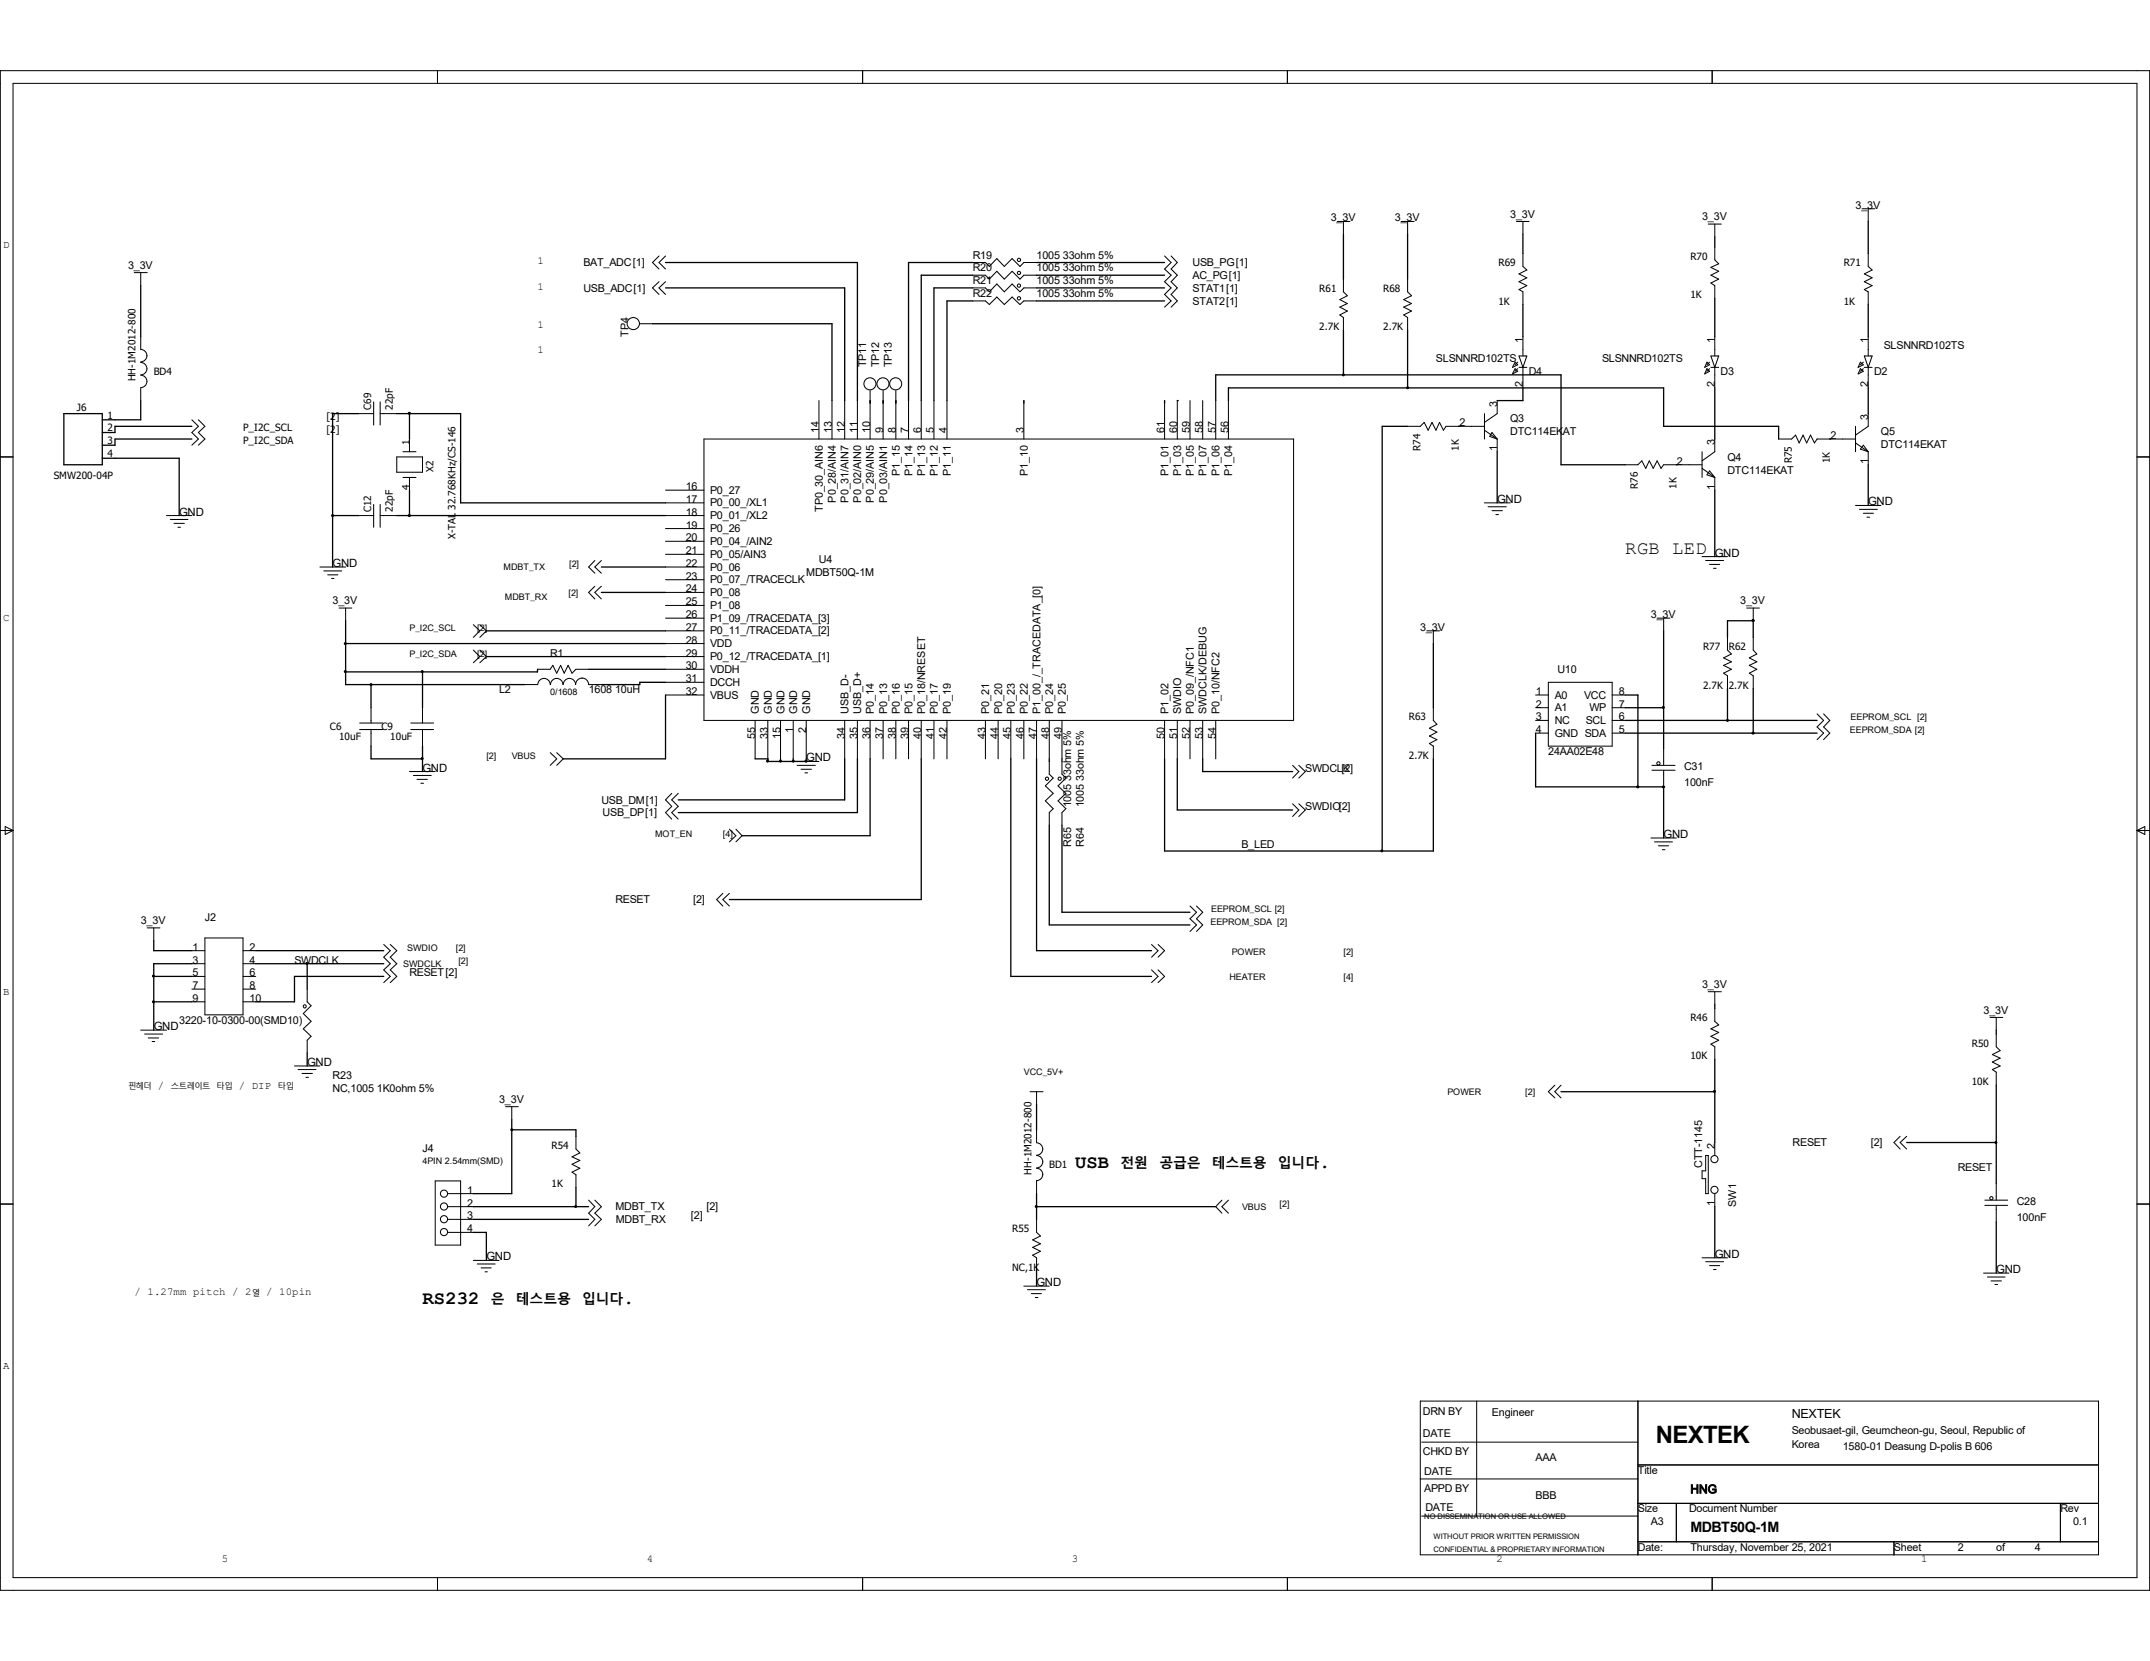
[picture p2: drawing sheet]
<svg xmlns="http://www.w3.org/2000/svg" width="279mm" height="216mm" viewBox="0 0 279 216" stroke-linecap="round" stroke-linejoin="round" font-family="sans-serif">
<g fill="none" stroke="#000" stroke-width=".13">
<path d="M0 9.2h279.4v197.5h-279.4zM1.7 10.8h276v194.3h-276zM56.9 9.2v1.6M112.1 9.2v1.6M167.3 9.2v1.6M222.5 9.2v1.6M17.4 35.4h1.7M18.3 35.4v1.7M85.6 33.3l-.8 .8 .8 .9M85.6 36.6l-.8 .8 .8 .9M86.5 33.3l-.9 .8 .9 .9M86.5 36.6l-.9 .8 .9 .9"/>
<path d="M126.4 35.8h1.7l.5 .5 .9-1 1 1 1-1 1 1 .6-.5h1.6M126.4 39.1h1.7l.5 .5 .9-1 1 1 1-1 1 1 .6-.5h1.6M126.4 34.1h1.7l.5 .5 .9-1 1 1 1-1 1 1 .6-.5h1.6M126.4 37.4h1.7l.5 .5 .9-1 1 1 1-1 1 1 .6-.5h1.6M151.3 33.3l.9 .8-.9 .9 .9 .8-.9 .8 .9 .8-.9 .9 .9 .8-.9 .8M152.2 33.3l.8 .8-.8 .9 .8 .8-.8 .8 .8 .8-.8 .9 .8 .8-.8 .8M173.8 28.8h1.6M174.6 36.3v1.6l.5 .5-1 .5 1 .6-1 .4 1 .5-1 .5 .5 .4v1.6M174.6 28.8v1.6M182.1 28.8h1.7M182.9 36.3v1.6l.5 .5-1 .5 1 .6-1 .4 1 .5-1 .5 .5 .4v1.6M182.9 28.8v1.6"/>
<path d="M197.1 28.8h1.6M197.9 32.9v1.7l.5 .5-1 .5 1 .5-1 .5 1 .5-1 .5 .5 .3v1.7M197.9 28.8v1.6M222 29.1h1.7M222.8 29.1v1.7M222.8 32.1v1.7l.6 .5-1.1 .5 1.1 .5-1.1 .5 1.1 .5-1.1 .5 .5 .3v1.7M242 27.1h1.6M242.8 27.1v1.7M242.8 32.9v1.7l.5 .5-1 .5 1 .5-1 .5 1 .5-1 .5 .5 .3v1.7M0 59.4h1.7M18.3 43.8v1.6a.81 .81 0 0 1 .8 .9M18.3 50.4v1.7"/>
<path d="M18.3 48.8a.8 .8 0 0 1 .8 .8 .8 .8 0 0 1-.8 .8M18.3 47.1a.8 .8 0 0 1 .8 .8 .8 .8 0 0 1-.8 .8M19.1 46.2a.88 .88 0 0 1-.8 .9M24.9 54.6l.9 .8-.9 .8 .9 .9-.9 .8M25.8 54.6l.8 .8-.8 .8 .8 .9-.8 .8M46.6 53.8h2M48.6 52.2v3M49.4 53.8h2.2M49.4 52.2v3M51.6 59.4h3.3v2h-3.3zM52.4 58.7h1.7M53.2 57.1v1.6"/>
<path d="M83.1 42.1h1.7M91.5 57.1h76.6v36.5h-76.6zM106.4 52.1v5M108.1 52.1v5M109.8 52.1v5M111.4 52.1v5M113.1 50.8v6.3M114.8 50.8v6.3M116.4 50.8v6.3M118.1 52.1v5M119.7 52.1v5M121.4 52.1v5"/>
<path d="M123.1 52.1v5M133.1 52.1v5M151.3 52.1v5M153 52.1v5M154.6 52.1v5M156.3 52.1v5M158 52.1v5M159.6 52.1v5M182.9 55.4h1.7l.5-.5 .5 1 .5-1 .5 1 .5-1 .5 1 .3-.5h5M192.9 55.9l1.7 1.2M192.9 53.8v3.3M193.9 56.2l.7 .9-1-.4z"/>
<path d="M194.6 52.1v1.7l-1.7 1.1M194.6 57.1v1.6M196.9 47.1l.3 .3-.6 .4zM196.9 47.9l.3 .4-.6 .3zM197.2 47.9l-.3 .4M197.2 47.1l-.3 .3M197.4 46.3h1l-.5 1.5zM197.4 47.8h1M197.9 43.8v2.5M197.9 47.8v2.6M221.2 58.7v3.4M221.8 47.1l.4 .3-.7 .4z"/>
<path d="M221.8 47.9l.4 .4-.7 .3zM222.2 47.9l-.4 .4M222.2 47.1l-.4 .3M222.3 46.3h1.1l-.6 1.5zM222.3 47.8h1.1M222.8 57.1v1.6l-1.6 1.2M222.8 43.8v2.5M222.8 47.8v2.6M231.1 57.1h1.7l.5-.5 .5 1 .5-1 .5 1 .5-1 .5 1 .3-.5h5M241.1 57.6l1.7 1.1M241.1 55.4v3.3M241.8 47.1l.3 .3-.6 .4z"/>
<path d="M241.8 47.9l.3 .4-.6 .3zM242.1 57.9l.7 .8-1-.3zM242.1 47.9l-.3 .4M242.1 47.1l-.3 .3M242.3 46.3h1l-.5 1.5zM242.3 47.8h1M242.8 53.8v1.6l-1.7 1.2M242.8 43.8v2.5M242.8 47.8v2.6M242.8 58.7v1.7M277.7 59.4h1.7M21.6 67h3.3"/>
<path d="M22.1 67.5h2.3M22.6 68h1.4M23.1 68.5h.4M41.6 73.7h3.3M42.1 74.2h2.3M42.6 74.7h1.3M43.1 75.2h.3M44.1 79h1.6M44.9 79v1.7M46.6 67h2M48.6 65.6v2.9M49.4 67h2.2"/>
<path d="M49.4 65.6v2.9M52.4 62.1h1.7M53.2 62.1v1.6M77.3 76.2l-.8 .8 .8 .9M77.3 72.9l-.8 .8 .8 .8M78.1 76.2l-.8 .8 .8 .9M78.1 72.9l-.8 .8 .8 .8M86.5 63.7h5M86.5 65.4h5M86.5 67h5M86.5 68.7h5M86.5 70.4h5"/>
<path d="M86.5 72.1h5M86.5 73.7h5M86.5 75.4h5M86.5 77h5M86.5 78.7h5M192.9 65.4h3.4M193.4 65.9h2.3M193.9 66.4h1.3M194.4 66.9h.3M211.2 60.4h1.7l.5-.5 .5 1 .4-1 .5 1 .5-1 .6 1 .3-.5h5M221.2 60.9l1.6 1.2M221.2 72.3h3.3"/>
<path d="M221.7 72.9h2.3M222.2 61.2l.6 .9-1-.4zM222.2 73.4h1.3M222.7 73.9h.3M222.8 62.1v1.6M227 79h1.6M227.8 79v1.7M241.1 65.7h3.3M241.6 66.2h2.4M242.1 66.7h1.4M242.6 67.2h.4M46.7 94.8h3"/>
<path d="M46.7 94h3M48.2 92v2M48.2 94.8v2.2M53.4 94.8h2.9M53.4 94h2.9M54.9 92v2M54.9 94.8v2.2M61.5 81.2l.9 .8-.9 .8M61.5 84.5l.9 .8-.9 .8M62.4 81.2l.8 .8-.8 .8M62.4 84.5l.8 .8-.8 .8M68.2 89h1.6"/>
<path d="M69.8 87h1.7l.3-.5 .5 1 .6-1 .4 1 .5-1 .5 1 .5-.5h1.7M71.5 97.8l.8 .8-.8 .9M71.5 89a.8 .8 0 0 0-.8-.8 .8 .8 0 0 0-.8 .8M72.3 97.8l.9 .8-.9 .9M73.2 89a.8 .8 0 0 0-.9-.8 .8 .8 0 0 0-.8 .8M75.6 88.1a.85 .85 0 0 1 .9 .9h1.6M75.6 88.2a.74 .74 0 0 0-.8 .8 .8 .8 0 0 0-.8-.8 .8 .8 0 0 0-.8 .8M86.5 88.7h5M86.5 90.3h5M86.5 80.3h5M86.5 82h5M86.5 83.7h5"/>
<path d="M86.5 85.3h5M86.5 87h5M98.1 93.6v5M99.8 93.6v5M101.4 93.6v5M103.1 93.6v5M103.1 99h3.3M103.6 99.5h2.4M104.1 100h1.4M104.8 93.6v5M109.8 93.6v5M111.4 93.6v5"/>
<path d="M113.1 93.6v5M114.8 93.6v5M116.4 93.6v5M118.1 93.6v5M119.7 93.6v5M121.4 93.6v5M123.1 93.6v5M128.1 93.6v5M129.7 93.6v5M131.4 93.6v5M133.1 93.6v5M134.7 93.6v5"/>
<path d="M136.4 99v1.6l.5 .5-1.1 1.1 1.1 .9-1.1 1 1.1 1-.5 .5v1.7M136.4 93.6v5M138 99v1.6l.5 .5-1 1.1 1 .9-1 1 1 1-.5 .5v1.7M138 93.6v5M151.3 93.6v5M153 93.6v5M154.6 93.6v5M156.3 93.6v5M158 93.6v5M168 99.5l.8 .8-.8 .8M168.8 99.5l.8 .8-.8 .8M185.4 82h1.7"/>
<path d="M186.3 92v1.6l.4 .5-.9 .6 .9 .5-.9 .5 .9 .4-.9 .5 .5 .4v1.6M186.3 82v1.7M199.6 90.3h1.6M199.6 92h1.6M199.6 93.6h1.6M199.6 95.3h1.6M201.2 88.7h8.3v8.3h-8.3zM209.5 90.3h1.7M209.5 92h1.7M209.5 93.6h1.7M209.5 95.3h1.7M214.7 99.5h3"/>
<path d="M215.3 80.3h1.7M216.2 80.3v1.7M216.2 97.3v2.2M224.5 82.8v1.7l.5 .5-1 .5 1 .5-1 .5 1 .5-1 .5 .5 .3v1.7M227.8 82.8v1.7l.5 .5-1 .5 1 .5-1 .5 1 .5-1 .5 .5 .3v1.7M236.1 92.8l.9 .8-.9 .9 .9 .8-.9 .8M237 92.8l.8 .8-.8 .9 .8 .8-.8 .8M0 107.9h1.7M.7 107.4l1 .5-1 .6zM53.2 100.3h3.4M53.7 100.8h2.3M54.2 101.3h1.3"/>
<path d="M54.7 101.8h.3M87.3 103.1l-.8 .9 .8 .8-.8 .8 .8 .9M88.1 103.1l-.8 .9 .8 .8-.8 .8 .8 .9M93.9 116.1l-.8 .8 .8 .9M94.8 107.8l.8 .8-.8 .8M94.8 116.1l-.9 .8 .9 .9M95.6 107.8l.8 .8-.8 .8M104.6 100.5h.3M154.6 117.8l.9 .8-.9 .8 .9 .8-.9 .9M155.5 117.8l.8 .8-.8 .8 .8 .8-.8 .9M168 104.5l.8 .8-.8 .8M168.8 104.5l.8 .8-.8 .8"/>
<path d="M214.5 108.9h3.3M214.7 100.1h3M215 109.4h2.3M215.5 109.9h1.3M216 110.4h.4M216.2 100.1v2.2M277.7 107.9h1.7M277.7 107.9l1-.5v1.1zM18.3 133.9h3.3M18.8 134.4h2.3M19.1 120.6h1.7M19.3 134.9h1.3"/>
<path d="M19.8 135.4h.3M20 120.6v1.7M24.9 123.6h1.7M24.9 125.3h1.7M24.9 126.9h1.7M24.9 128.6h1.7M24.9 130.2h1.7M26.6 121.9h5v10h-5zM31.6 123.6h1.6M31.6 125.3h1.6M31.6 126.9h1.6M31.6 128.6h1.6"/>
<path d="M31.6 130.2h1.6M38.3 138.6h3.3M38.7 139h2.4M39.2 139.5h1.4M39.9 128.6v1.6l.5 .5-1 1 1 1.1-1 .9 1 1-.5 .5v1.7M49.9 122.8l.8 .8-.8 .8 .8 .9-.8 .8 .8 .8-.8 .8M50.7 122.8l.9 .8-.9 .8 .9 .9-.9 .8 .9 .8-.9 .8M149.6 122.8l.9 .8-.9 .8M149.6 126.1l.9 .8-.9 .8M150.5 122.8l.8 .8-.8 .8M150.5 126.1l.8 .8-.8 .8M222 128.9h1.7"/>
<path d="M222.8 128.9v1.7M222.8 131.1v1.7l.6 .4-1.1 .5 1.1 .5-1.1 .5 1.1 .5-1.1 .5 .5 .4v1.6M258.6 132.2h1.7M259.4 132.2v1.7M259.4 134.4v1.7l.5 .5-1 .5 1 .4-1 .5 1 .6-1 .4 .5 .4v1.7M0 156.5h1.7M39.8 140h.3M56.6 153.5h3.3v8.3h-3.3zM58.2 155.2h3.3M58.2 156.8h3.3M58.2 158.5h3.3M65.7 143.8h1.7"/>
<path d="M66.5 143.8v1.7M74.8 147.7v1.7l.6 .5-1.1 .5 1.1 .4-1.1 .5 1.1 .5-1.1 .6 .5 .3v1.6M76.5 156l.8 .8-.8 .9 .8 .8-.8 .8M77.3 156l.8 .8-.8 .9 .8 .8-.8 .8M133.9 141.9h1.7M134.7 150.2a.81 .81 0 0 1 .8 .8M134.7 148.5a.8 .8 0 0 1 .8 .9 .8 .8 0 0 1-.8 .8M134.7 141.9v1.7M134.7 146.9v1.6M134.7 158.5v1.7l.5 .5-1 .5 1 .5-1 .4 1 .5-1 .6 .5 .3v1.6M135.5 152.7a.88 .88 0 0 1-.8 .8v1.7M135.5 151a.88 .88 0 0 1-.8 .8 .81 .81 0 0 1 .8 .9"/>
<path d="M158.8 156l-.8 .8 .8 .9M159.6 156l-.8 .8 .8 .9M202.1 141.1l-.9 .8 .9 .8M202.9 141.1l-.8 .8 .8 .8M221.7 150.2h.3v5h-.3v-2h-.5v-1h.5zM222.8 148.5v1.7M222.8 155.2v1.6M246.9 147.7l-.8 .8 .8 .9M247.8 147.7l-.9 .8 .9 .9M257.9 156.7h3M257.9 156h3M259.4 153.8v2.2"/>
<path d="M259.4 156.7v2.1M277.7 156.5h1.7M58.2 160.2h3.3M61.5 163.8h3.4M62 164.3h2.3M62.5 164.8h1.3M63 165.3h.3M133.1 167.2h3.3M133.5 167.6h2.3M134 168.1h1.3M134.5 168.7h.4M221.2 163.5h3.3"/>
<path d="M221.7 164h2.3M222.2 164.5h1.3M222.7 165h.3M257.8 165.5h3.3M258.3 166h2.3M258.7 166.5h1.4M259.2 167h.4M184.6 182.1h88.1v20h-88.1zM184.6 192.2h28.3M184.7 187.5h28.2M184.7 197.1h28.2M191.9 182.1v15"/>
<path d="M212.9 182.1v20M212.9 190.4h59.8M212.9 195.4h59.8M217.8 195.4v5M267.8 195.4v5M56.9 205.1v1.6M112.1 205.1v1.6M167.3 205.1v1.6M212.9 200.4h59.8M222.5 205.1v1.6M246.1 200.4v1.7"/>
<circle cx="132.4" cy="38.8" r=".21"/>
<circle cx="132.4" cy="37.1" r=".21"/>
<circle cx="132.4" cy="35.5" r=".21"/>
<circle cx="132.4" cy="33.8" r=".21"/>
<circle cx="82.3" cy="42.1" r=".8"/>
<circle cx="113.1" cy="49.9" r=".78"/>
<circle cx="114.7" cy="49.9" r=".78"/>
<circle cx="116.4" cy="49.9" r=".78"/>
<circle cx="215.5" cy="99.2" r=".21"/>
<circle cx="136.1" cy="101.2" r=".21"/>
<circle cx="137.7" cy="101.2" r=".21"/>
<circle cx="39.6" cy="130.8" r=".2"/>
<circle cx="57.7" cy="155.2" r=".47"/>
<circle cx="57.7" cy="156.8" r=".47"/>
<circle cx="57.7" cy="158.5" r=".47"/>
<circle cx="222.8" cy="154.7" r=".47"/>
<circle cx="222.8" cy="150.7" r=".47"/>
<circle cx="258.8" cy="155.7" r=".21"/>
<circle cx="57.7" cy="160.1" r=".47"/>
</g>
<g fill="none" stroke="#000" stroke-width=".17">
<path d="M18.3 37.1v6.7M86.5 34.1h24.9v18M86.5 37.4h23.3v14.7M126.4 34.1h-8.3v18M126.4 39.1h-3.3v13M126.4 37.4h-5v14.7M126.4 35.8h-6.7v16.3M134.7 34.1h16.6M134.7 39.1h16.6M134.7 37.4h16.6M134.7 35.8h16.6M174.6 30.4v5.9"/>
<path d="M182.9 30.4v5.9M197.9 30.4v2.5M197.9 39.6v4.2M222.8 30.8v1.3M222.8 38.8v5M242.8 28.8v4.1M242.8 39.6v4.2M8.3 53.8h5v6.6h-5zM13.3 59.6h10v7.4M18.3 52.1v2.5h-5M24.9 55.4h-10v.8h-1.6M24.9 57.1h-10v.8h-1.6"/>
<path d="M46.6 53.8h-3.4v19.9M51.6 53.8h8.3v11.6h26.6M53.2 53.8v3.3M84.8 42.1h23.3v10M113.1 52.1v.3M114.8 52.1v.3M116.4 52.1v.3M133.1 52.1v.3M151.3 52.1v.3M153 52.1h.1M158 52.1v-3.4h44.9v11.7h8.3M159.6 52.1v-1.7h56.6v5h14.9v1.7"/>
<path d="M174.6 42.9v5.8M182.9 55.4h-3.3v55.2M182.9 42.9v7.5M189.6 55.4h.1M194.6 58.7v6.7M197.9 50.4v1.7h-3.3M222.8 50.4v6.7M237.8 57.1h.1M242.8 50.4v3.4M43.2 67h3.4M51.6 67h34.9M53.2 63.7v3.3"/>
<path d="M78.1 77h8.4M78.1 73.7h8.4M217.8 60.4h.1M222.8 63.7v8.6M242.8 60.4v5.3M44.9 80.7v8.3h23.3M44.9 83.7h41.6M48.2 97v1.6h6.7M48.2 89v3M54.9 87.3v4.7M54.9 97v3.3M63.2 82h23.3"/>
<path d="M63.2 85.3h23.3M69.8 87v.3h-24.9M76.5 87h10M86.5 88.7h-3.4v.3h-5M86.5 90.3v8.3h-13.3M98.1 98.6h1.7v.4h5M101.4 98.6v.4M103.1 98.6v.4M104.8 99h.1M104.8 98.6v.4M109.8 98.6v5.4h-21.7M111.4 98.6v7h-23.3"/>
<path d="M113.1 98.6v10h-16.7M119.7 98.6v18.3h-24.9M131.4 98.6v28.3h18.2M134.7 98.6v25h14.9M136.4 98.6v.4M138 98.6v.4M151.3 98.6v12h35v-12M153 98.6v6.7h15M156.3 98.6v1.7h11.7M186.3 83.7v8.3M199.6 95.3v7h16.6M211.2 95.3h24.9"/>
<path d="M211.2 93.6h24.9M211.2 90.3h1.7v12M211.2 92h5M216.2 82v15.3M224.5 89.5v4.1M227.8 80.7h.1M227.8 80.7h-3.3v2.1M227.8 80.7v2.1M227.8 89.5v5.8M136.4 107.3v12.9h18.2M138 107.3v11.3h16.6M216.2 102.3h.1"/>
<path d="M216.2 102.3v6.6M20 122.3v1.3h4.9M20 126.9h4.9M20 130.2h4.9M24.9 125.3h-4.9v8.6M33.2 123.6h16.7M33.2 125.3h16.7M39.9 125.3v3.3M39.9 136.9v1.7M49.9 126.9h-11.6v3.3h-5.1M222.8 130.6v.5M222.8 137.7v10.8"/>
<path d="M259.4 133.9v.5M61.5 156.8h15M61.5 158.5h15M66.5 145.5v9.7h-5M66.5 146.9h8.3v.8M74.8 154.3v2.5M134.7 156.8h23.3M134.7 143.6v3.3M134.7 155.2v3.3M202.9 141.9h19.9M222.8 156.8v6.7M247.8 148.5h11.6"/>
<path d="M259.4 141.1v12.7M259.4 158.8v6.7M61.5 160.2h1.7v3.6M134.7 165.1v2.1"/>
</g>
<g fill="#000" stroke="#000" stroke-width=".13">
<path d="M53.1 53.6h.2v.2h-.2z" fill-rule="evenodd"/>
<path d="M53.1 66.9h.2v.2h-.2z" fill-rule="evenodd"/>
<path d="M104.6 98.8h.3v.2h-.3z" fill-rule="evenodd"/>
<path d="M227.7 95.2h.2v.2h-.2z" fill-rule="evenodd"/>
<path d="M227.7 80.6h.2v.1h-.2z" fill-rule="evenodd"/>
<path d="M212.7 102.2h.2v.2h-.2z" fill-rule="evenodd"/>
<circle cx="174.6" cy="48.7" r=".13"/>
<circle cx="182.9" cy="50.4" r=".13"/>
<circle cx="43.2" cy="67" r=".13"/>
<circle cx="44.9" cy="87.3" r=".13"/>
<circle cx="44.9" cy="83.7" r=".13"/>
<circle cx="48.2" cy="89" r=".13"/>
<circle cx="54.9" cy="98.6" r=".13"/>
<circle cx="54.9" cy="87.3" r=".13"/>
<circle cx="99.7" cy="98.9" r=".13"/>
<circle cx="101.4" cy="98.9" r=".13"/>
<circle cx="103.1" cy="98.9" r=".13"/>
<circle cx="216.2" cy="91.9" r=".13"/>
<circle cx="224.5" cy="93.6" r=".13"/>
<circle cx="179.6" cy="110.6" r=".13"/>
<circle cx="216.2" cy="102.3" r=".13"/>
<circle cx="19.9" cy="126.9" r=".13"/>
<circle cx="19.9" cy="130.2" r=".13"/>
<circle cx="39.9" cy="125.2" r=".13"/>
<circle cx="66.5" cy="146.9" r=".13"/>
<circle cx="74.8" cy="156.8" r=".13"/>
<circle cx="134.7" cy="156.8" r=".13"/>
<circle cx="222.8" cy="141.9" r=".13"/>
<circle cx="259.4" cy="148.5" r=".13"/>
</g>
<text font-size="3.1" x="215.2" y="187.6">NEXTEK</text>
<g font-size="2.4">
<text x="211.2" y="72.1">RGB LED</text>
<text x="139.7" y="151.8">USB</text>
<text x="171.4" y="151.8">.</text>
<text x="54.9" y="169.5">RS232</text>
<text x="81" y="169.5">.</text>
</g>
<text font-size="1.9" x="219.7" y="199.1">MDBT50Q-1M</text>
<g font-size="1.8">
<text x="145.6" y="151.8">전원</text>
<text x="150.7" y="151.8">공급은</text>
<text x="157.5" y="151.8">테스트용</text>
<text x="166.1" y="151.8">입니다</text>
<text x="63.8" y="169.5">은</text>
<text x="67" y="169.5">테스트용</text>
<text x="75.6" y="169.5">입니다</text>
</g>
<g font-size="1.6">
<text x="232.8" y="184.3">NEXTEK</text>
<text x="219.7" y="194.1">HNG</text>
</g>
<g font-size="1.5">
<text x="194.6" y="65.4">GND</text>
<text x="242.8" y="65.7">GND</text>
<text x="23.3" y="67">GND</text>
<text x="43.2" y="73.7">GND</text>
<text x="222.8" y="72.3">GND</text>
<text x="54.9" y="100.3">GND</text>
<text x="104.8" y="99">GND</text>
<text x="216.2" y="108.9">GND</text>
<text x="20" y="133.9">GND</text>
<text x="39.9" y="138.6">GND</text>
<text x="63.2" y="163.8">GND</text>
<text x="134.7" y="167.2">GND</text>
<text x="222.8" y="163.5">GND</text>
<text x="259.4" y="165.5">GND</text>
</g>
<g font-size="1.4">
<text x="172.9" y="28.8">3_3V</text>
<text x="181.3" y="28.8">3_3V</text>
<text x="196.3" y="28.3">3_3V</text>
<text x="221.2" y="28.6">3_3V</text>
<text x="241.1" y="27.1">3_3V</text>
<text x=".4" y="32.2">D</text>
<text x="16.6" y="35">3_3V</text>
<text x="69.8" y="34.3">1</text>
<text x="75.8" y="34.6">BAT_ADC[1]</text>
<text x="126.4" y="35.3">R20</text>
<text x="126.4" y="33.6">R19</text>
<text x="134.7" y="35.3">1005 33ohm 5%</text>
<text x="134.7" y="33.6">1005 33ohm 5%</text>
<text x="155" y="34.6">USB_PG[1]</text>
<text x="69.8" y="37.6">1</text>
<text x="75.8" y="37.9">USB_ADC[1]</text>
<text x="126.4" y="38.6">R22</text>
<text x="126.4" y="36.9">R21</text>
<text x="134.7" y="38.6">1005 33ohm 5%</text>
<text x="134.7" y="36.9">1005 33ohm 5%</text>
<text x="155" y="39.6">STAT2[1]</text>
<text x="155" y="37.9">STAT1[1]</text>
<text x="155" y="36.3">AC_PG[1]</text>
<text x="69.8" y="42.6">1</text>
<text x="69.8" y="45.9">1</text>
<text x="81.7" y="43.8" transform="rotate(-90 81.7 43.8)">TP4</text>
<text x="112.6" y="47.8" transform="rotate(-90 112.6 47.8)">TP11</text>
<text x="114.3" y="47.8" transform="rotate(-90 114.3 47.8)">TP12</text>
<text x="115.9" y="47.8" transform="rotate(-90 115.9 47.8)">TP13</text>
<text x="186.6" y="47.1">SLSNNRD102TS</text>
<text x="197.9" y="44.6" transform="rotate(-90 197.9 44.6)">1</text>
<text x="208.2" y="47.1">SLSNNRD102TS</text>
<text x="222.8" y="44.6" transform="rotate(-90 222.8 44.6)">1</text>
<text x="242.8" y="44.6" transform="rotate(-90 242.8 44.6)">1</text>
<text x="244.8" y="45.4">SLSNNRD102TS</text>
<text x="194.6" y="52.9" transform="rotate(-90 194.6 52.9)">3</text>
<text x="197.9" y="50.3" transform="rotate(-90 197.9 50.3)">2</text>
<text x="198.7" y="48.7">D4</text>
<text x="222.8" y="50.3" transform="rotate(-90 222.8 50.3)">2</text>
<text x="223.6" y="48.7">D3</text>
<text x="242.8" y="50.3" transform="rotate(-90 242.8 50.3)">2</text>
<text x="243.5" y="48.7">D2</text>
<text x="106.4" y="56.2" transform="rotate(-90 106.4 56.2)">14</text>
<text x="108.1" y="56.2" transform="rotate(-90 108.1 56.2)">13</text>
<text x="109.8" y="56.2" transform="rotate(-90 109.8 56.2)">12</text>
<text x="111.4" y="56.2" transform="rotate(-90 111.4 56.2)">11</text>
<text x="113.1" y="56.2" transform="rotate(-90 113.1 56.2)">10</text>
<text x="114.8" y="56.2" transform="rotate(-90 114.8 56.2)">9</text>
<text x="116.4" y="56.2" transform="rotate(-90 116.4 56.2)">8</text>
<text x="118.1" y="56.2" transform="rotate(-90 118.1 56.2)">7</text>
<text x="119.7" y="56.2" transform="rotate(-90 119.7 56.2)">6</text>
<text x="121.4" y="56.2" transform="rotate(-90 121.4 56.2)">5</text>
<text x="123.1" y="56.2" transform="rotate(-90 123.1 56.2)">4</text>
<text x="133.1" y="56.2" transform="rotate(-90 133.1 56.2)">3</text>
<text x="151.3" y="56.2" transform="rotate(-90 151.3 56.2)">61</text>
<text x="153" y="56.2" transform="rotate(-90 153 56.2)">60</text>
<text x="154.6" y="56.2" transform="rotate(-90 154.6 56.2)">59</text>
<text x="156.3" y="56.2" transform="rotate(-90 156.3 56.2)">58</text>
<text x="158" y="56.2" transform="rotate(-90 158 56.2)">57</text>
<text x="159.6" y="56.2" transform="rotate(-90 159.6 56.2)">56</text>
<text x="189.7" y="55.4">2</text>
<text x="194.6" y="58.6" transform="rotate(-90 194.6 58.6)">1</text>
<text x="196.3" y="54.9">Q3</text>
<text x="196.3" y="56.6">DTC114EKAT</text>
<text x="222.8" y="57.9" transform="rotate(-90 222.8 57.9)">3</text>
<text x="224.5" y="59.9">Q4</text>
<text x="237.9" y="57.1">2</text>
<text x="242.8" y="54.6" transform="rotate(-90 242.8 54.6)">3</text>
<text x="244.4" y="56.6">Q5</text>
<text x="244.4" y="58.2">DTC114EKAT</text>
<text x="89.1" y="63.7">16</text>
<text x="89.1" y="65.4">17</text>
<text x="92.3" y="64.2">P0_27</text>
<text x="92.3" y="65.8">P0_00_/XL1</text>
<text x="108.6" y="65.3" transform="rotate(-90 108.6 65.3)">P0_28/AIN4</text>
<text x="110.3" y="65.3" transform="rotate(-90 110.3 65.3)">P0_31/AIN7</text>
<text x="111.9" y="65.3" transform="rotate(-90 111.9 65.3)">P0_02/AIN0</text>
<text x="113.6" y="65.3" transform="rotate(-90 113.6 65.3)">P0_29/AIN5</text>
<text x="115.3" y="65.3" transform="rotate(-90 115.3 65.3)">P0_03/AIN1</text>
<text x="116.9" y="61.8" transform="rotate(-90 116.9 61.8)">P1_15</text>
<text x="118.6" y="61.8" transform="rotate(-90 118.6 61.8)">P1_14</text>
<text x="120.2" y="61.8" transform="rotate(-90 120.2 61.8)">P1_13</text>
<text x="121.9" y="61.8" transform="rotate(-90 121.9 61.8)">P1_12</text>
<text x="123.6" y="61.8" transform="rotate(-90 123.6 61.8)">P1_11</text>
<text x="133.6" y="61.8" transform="rotate(-90 133.6 61.8)">P1_10</text>
<text x="151.8" y="61.8" transform="rotate(-90 151.8 61.8)">P1_01</text>
<text x="153.5" y="61.8" transform="rotate(-90 153.5 61.8)">P1_03</text>
<text x="155.1" y="61.8" transform="rotate(-90 155.1 61.8)">P1_05</text>
<text x="156.8" y="61.8" transform="rotate(-90 156.8 61.8)">P1_07</text>
<text x="158.5" y="61.8" transform="rotate(-90 158.5 61.8)">P1_06</text>
<text x="160.1" y="61.8" transform="rotate(-90 160.1 61.8)">P1_04</text>
<text x="217.9" y="60.4">2</text>
<text x="222.8" y="63.7" transform="rotate(-90 222.8 63.7)">1</text>
<text x="224.5" y="61.6">DTC114EKAT</text>
<text x="242.8" y="60.3" transform="rotate(-90 242.8 60.3)">1</text>
<text x="89.1" y="67">18</text>
<text x="89.1" y="68.7">19</text>
<text x="89.1" y="70.4">20</text>
<text x="92.3" y="67.5">P0_01_/XL2</text>
<text x="92.3" y="69.2">P0_26</text>
<text x="92.3" y="70.8">P0_04_/AIN2</text>
<text x="106.9" y="66.5" transform="rotate(-90 106.9 66.5)">TP0_30_AIN6</text>
<text x="89.1" y="72.1">21</text>
<text x="89.1" y="73.7">22</text>
<text x="89.1" y="75.4">23</text>
<text x="89.1" y="77">24</text>
<text x="92.3" y="72.5">P0_05/AIN3</text>
<text x="92.3" y="74.2">P0_06</text>
<text x="92.3" y="75.8">P0_07_/TRACECLK</text>
<text x="92.3" y="77.5">P0_08</text>
<text x="104.8" y="74.8">MDBT50Q-1M</text>
<text x="106.4" y="73.2">U4</text>
<text x=".4" y="80.8">C</text>
<text x="43.2" y="78.5">3_3V</text>
<text x="89.1" y="78.7">25</text>
<text x="89.1" y="80.3">26</text>
<text x="89.1" y="82">27</text>
<text x="89.1" y="83.7">28</text>
<text x="92.3" y="79.2">P1_08</text>
<text x="92.3" y="80.8">P1_09_/TRACEDATA_[3]</text>
<text x="92.3" y="82.5">P0_11_/TRACEDATA_[2]</text>
<text x="184.6" y="82">3_3V</text>
<text x="214.5" y="80.3">3_3V</text>
<text x="226.1" y="78.5">3_3V</text>
<text x="71.5" y="85.3">R1</text>
<text x="89.1" y="85.3">29</text>
<text x="89.1" y="87">30</text>
<text x="89.1" y="88.7">31</text>
<text x="92.3" y="84.1">VDD</text>
<text x="92.3" y="85.8">P0_12_/TRACEDATA_[1]</text>
<text x="92.3" y="87.5">VDDH</text>
<text x="92.3" y="89.2">DCCH</text>
<text x="202.4" y="87.5">U10</text>
<text x="64.9" y="90.1">L2</text>
<text x="76.5" y="90.1">1608 10uH</text>
<text x="89.1" y="90.3">32</text>
<text x="92.3" y="90.8">VBUS</text>
<text x="98.6" y="92.8" transform="rotate(-90 98.6 92.8)">GND</text>
<text x="100.3" y="92.8" transform="rotate(-90 100.3 92.8)">GND</text>
<text x="101.9" y="92.8" transform="rotate(-90 101.9 92.8)">GND</text>
<text x="103.1" y="95.3" transform="rotate(-90 103.1 95.3)">1</text>
<text x="103.6" y="92.8" transform="rotate(-90 103.6 92.8)">GND</text>
<text x="104.8" y="95.3" transform="rotate(-90 104.8 95.3)">2</text>
<text x="105.3" y="92.8" transform="rotate(-90 105.3 92.8)">GND</text>
<text x="110.3" y="92.8" transform="rotate(-90 110.3 92.8)">USB_D-</text>
<text x="111.9" y="92.8" transform="rotate(-90 111.9 92.8)">USB_D+</text>
<text x="113.6" y="92.8" transform="rotate(-90 113.6 92.8)">P0_14</text>
<text x="115.3" y="92.8" transform="rotate(-90 115.3 92.8)">P0_13</text>
<text x="116.9" y="92.8" transform="rotate(-90 116.9 92.8)">P0_16</text>
<text x="118.6" y="92.8" transform="rotate(-90 118.6 92.8)">P0_15</text>
<text x="120.2" y="92.8" transform="rotate(-90 120.2 92.8)">P0_18/NRESET</text>
<text x="121.9" y="92.8" transform="rotate(-90 121.9 92.8)">P0_17</text>
<text x="123.6" y="92.8" transform="rotate(-90 123.6 92.8)">P0_19</text>
<text x="128.6" y="92.8" transform="rotate(-90 128.6 92.8)">P0_21</text>
<text x="130.2" y="92.8" transform="rotate(-90 130.2 92.8)">P0_20</text>
<text x="131.9" y="92.8" transform="rotate(-90 131.9 92.8)">P0_23</text>
<text x="133.6" y="92.8" transform="rotate(-90 133.6 92.8)">P0_22</text>
<text x="135.2" y="92.8" transform="rotate(-90 135.2 92.8)">P1_00_/_TRACEDATA_[0]</text>
<text x="136.9" y="92.8" transform="rotate(-90 136.9 92.8)">P0_24</text>
<text x="138.5" y="92.8" transform="rotate(-90 138.5 92.8)">P0_25</text>
<text x="151.8" y="92.8" transform="rotate(-90 151.8 92.8)">P1_02</text>
<text x="153.5" y="92.8" transform="rotate(-90 153.5 92.8)">SWDIO</text>
<text x="155.1" y="92.8" transform="rotate(-90 155.1 92.8)">P0_09_/NFC1</text>
<text x="156.8" y="92.8" transform="rotate(-90 156.8 92.8)">SWDCLK/DEBUG</text>
<text x="158.5" y="92.8" transform="rotate(-90 158.5 92.8)">P0_10/NFC2</text>
<text x="199.6" y="90.3">1</text>
<text x="199.6" y="92">2</text>
<text x="199.6" y="93.6">3</text>
<text x="199.6" y="95.3">4</text>
<text x="202.1" y="90.8">A0</text>
<text x="202.1" y="92.5">A1</text>
<text x="202.1" y="94.1">NC</text>
<text x="202.1" y="95.8">GND SDA</text>
<text x="205.9" y="90.8">VCC</text>
<text x="206.1" y="94.1">SCL</text>
<text x="206.5" y="92.5">WP</text>
<text x="210.4" y="95.3">5</text>
<text x="210.4" y="93.6">6</text>
<text x="210.4" y="92">7</text>
<text x="210.4" y="90.3">8</text>
<text x="98.1" y="96" transform="rotate(-90 98.1 96)">55</text>
<text x="99.8" y="96" transform="rotate(-90 99.8 96)">33</text>
<text x="101.4" y="96" transform="rotate(-90 101.4 96)">15</text>
<text x="109.8" y="96" transform="rotate(-90 109.8 96)">34</text>
<text x="111.4" y="96" transform="rotate(-90 111.4 96)">35</text>
<text x="113.1" y="96" transform="rotate(-90 113.1 96)">36</text>
<text x="114.8" y="96" transform="rotate(-90 114.8 96)">37</text>
<text x="116.4" y="96" transform="rotate(-90 116.4 96)">38</text>
<text x="118.1" y="96" transform="rotate(-90 118.1 96)">39</text>
<text x="119.7" y="96" transform="rotate(-90 119.7 96)">40</text>
<text x="121.4" y="96" transform="rotate(-90 121.4 96)">41</text>
<text x="123.1" y="96" transform="rotate(-90 123.1 96)">42</text>
<text x="128.1" y="96" transform="rotate(-90 128.1 96)">43</text>
<text x="129.7" y="96" transform="rotate(-90 129.7 96)">44</text>
<text x="131.4" y="96" transform="rotate(-90 131.4 96)">45</text>
<text x="133.1" y="96" transform="rotate(-90 133.1 96)">46</text>
<text x="134.7" y="96" transform="rotate(-90 134.7 96)">47</text>
<text x="136.4" y="96" transform="rotate(-90 136.4 96)">48</text>
<text x="138" y="96" transform="rotate(-90 138 96)">49</text>
<text x="151.3" y="96" transform="rotate(-90 151.3 96)">50</text>
<text x="153" y="96" transform="rotate(-90 153 96)">51</text>
<text x="154.6" y="96" transform="rotate(-90 154.6 96)">52</text>
<text x="156.3" y="96" transform="rotate(-90 156.3 96)">53</text>
<text x="158" y="96" transform="rotate(-90 158 96)">54</text>
<text x="169.6" y="100.3">SWDCLK</text>
<text x="174.3" y="100.3">[2]</text>
<text x="201.2" y="98.1">24AA02E48</text>
<text x="218.9" y="100.1">C31</text>
<text x="78.1" y="104.5">USB_DM[1]</text>
<text x="78.3" y="106.1">USB_DP[1]</text>
<text x="139.2" y="104.9" transform="rotate(-90 139.2 104.9)">1005 33ohm 5%</text>
<text x="140.8" y="104.9" transform="rotate(-90 140.8 104.9)">1005 33ohm 5%</text>
<text x="169.6" y="105.3">SWDIO[2]</text>
<text x="218.9" y="102.2">100nF</text>
<text x="139.2" y="110.1" transform="rotate(-90 139.2 110.1)">R65</text>
<text x="140.8" y="110.1" transform="rotate(-90 140.8 110.1)">R64</text>
<text x="161.3" y="110.3">B_LED</text>
<text x="26.6" y="119.8">J2</text>
<text x="80" y="117.4">RESET</text>
<text x="90.1" y="117.4">[2]</text>
<text x="18.3" y="120.1">3_3V</text>
<text x="25" y="123.6">1</text>
<text x="25" y="125.3">3</text>
<text x="32.4" y="123.6">2</text>
<text x="32.4" y="125.3">4</text>
<text x="38.3" y="125.3">SWDCLK</text>
<text x=".4" y="129.3">B</text>
<text x="25" y="126.9">5</text>
<text x="25" y="128.6">7</text>
<text x="25" y="130.2">9</text>
<text x="32.4" y="126.9">6</text>
<text x="32.4" y="128.6">8</text>
<text x="32.4" y="130.2">10</text>
<text x="53.2" y="126.9">RESET[2]</text>
<text x="221.2" y="128.4">3_3V</text>
<text x="257.8" y="131.7">3_3V</text>
<text x="23.3" y="133.1">3220-10-0300-00(SMD10)</text>
<text x="20.5" y="141.6">/</text>
<text x="31" y="141.6">/ DIP</text>
<text x="43.2" y="140.2">R23</text>
<text x="43.2" y="141.9">NC,1005 1K0ohm 5%</text>
<text x="64.9" y="143.4">3_3V</text>
<text x="54.9" y="149.7">J4</text>
<text x="222.8" y="149.4" transform="rotate(-90 222.8 149.4)">2</text>
<text x="233" y="149">RESET</text>
<text x="243.1" y="149">[2]</text>
<text x="60.7" y="155.2">1</text>
<text x="221.2" y="151.8" transform="rotate(-90 221.2 151.8)">CTT-1145</text>
<text x="254.4" y="152.2">RESET</text>
<text x="60.7" y="156.8">2</text>
<text x="60.7" y="158.5">3</text>
<text x="60.7" y="160.2">4</text>
<text x="80" y="157.3">MDBT_TX</text>
<text x="80" y="159">MDBT_RX</text>
<text x="89.8" y="158.5">[2]</text>
<text x="91.8" y="157.3">[2]</text>
<text x="222.8" y="156.8" transform="rotate(-90 222.8 156.8)">1</text>
<text x="225.6" y="156.8" transform="rotate(-90 225.6 156.8)">SW1</text>
<text x="262.1" y="156.7">C28</text>
<text x="262.1" y="158.7">100nF</text>
<text x="17.5" y="168.4">/ 1.27mm pitch / 2</text>
<text x="34.6" y="168.4">/ 10pin</text>
<text x=".4" y="177.9">A</text>
<text x="184.9" y="183.9">DRN BY</text>
<text x="193.9" y="184.1">Engineer</text>
<text x="184.9" y="186.8">DATE</text>
<text x="184.9" y="189.1">CHKD BY</text>
<text x="185.1" y="191.8">DATE</text>
<text x="199.6" y="189.9">AAA</text>
<text x="212.9" y="191.6">Title</text>
<text x="232.8" y="188.3">Korea</text>
<text x="232.8" y="186.4">Seobusaet-gil, Geumcheon-gu, Seoul, Republic of</text>
<text x="239.5" y="188.4">1580-01 Deasung D-polis B 606</text>
<text x="185.1" y="193.9">APPD BY</text>
<text x="185.3" y="196.4">DATE</text>
<text x="199.6" y="194.9">BBB</text>
<text x="212.9" y="196.6">Size</text>
<text x="219.5" y="196.6">Document Number</text>
<text x="267.8" y="196.6">Rev</text>
<text x="28.8" y="203">5</text>
<text x="84.1" y="203">4</text>
<text x="139.3" y="203">3</text>
<text x="194.5" y="203">2</text>
<text x="212.9" y="201.6">Date:</text>
<text x="214.5" y="198.2">A3</text>
<text x="219.7" y="201.6">Thursday, November 25, 2021</text>
<text x="246.1" y="201.6">Sheet</text>
<text x="249.7" y="203">1</text>
<text x="254.4" y="201.6">2</text>
<text x="259.4" y="201.6">of</text>
<text x="264.4" y="201.6">4</text>
<text x="269.4" y="198.2">0.1</text>
</g>
<g font-size="1.3">
<text x="194.7" y="34.6">R69</text>
<text x="219.7" y="33.8">R70</text>
<text x="239.6" y="34.6">R71</text>
<text x="171.4" y="37.9">R61</text>
<text x="179.7" y="37.9">R68</text>
<text x="194.7" y="39.6">1K</text>
<text x="219.7" y="38.8">1K</text>
<text x="239.6" y="39.6">1K</text>
<text x="171.4" y="42.9">2.7K</text>
<text x="179.7" y="42.9">2.7K</text>
<text x="10" y="53.4">J6</text>
<text x="17.6" y="49.6" transform="rotate(-90 17.6 49.6)">HH-1M2012-800</text>
<text x="20" y="48.8">BD4</text>
<text x="48.2" y="53.3" transform="rotate(-90 48.2 53.3)">C69</text>
<text x="51.1" y="53.3" transform="rotate(-90 51.1 53.3)">22pF</text>
<text x="14" y="54.4">1</text>
<text x="14" y="56">2</text>
<text x="14" y="57.7">3</text>
<text x="14" y="59.4">4</text>
<text x="31.6" y="57.7">P_I2C_SDA</text>
<text x="31.6" y="56">P_I2C_SCL</text>
<text x="42.4" y="56.2">[2]</text>
<text x="42.4" y="54.6">[2]</text>
<text x="53.2" y="57.9" transform="rotate(-90 53.2 57.9)">1</text>
<text x="184.6" y="58.6" transform="rotate(-90 184.6 58.6)">R74</text>
<text x="189.6" y="58.6" transform="rotate(-90 189.6 58.6)">1K</text>
<text x="7" y="62.2">SMW200-04P</text>
<text x="53.2" y="63.6" transform="rotate(-90 53.2 63.6)">4</text>
<text x="56.3" y="61.4" transform="rotate(-90 56.3 61.4)">X2</text>
<text x="212.9" y="63.5" transform="rotate(-90 212.9 63.5)">R76</text>
<text x="217.9" y="63.5" transform="rotate(-90 217.9 63.5)">1K</text>
<text x="232.8" y="60.2" transform="rotate(-90 232.8 60.2)">R75</text>
<text x="237.8" y="60.2" transform="rotate(-90 237.8 60.2)">1K</text>
<text x="48.2" y="66.5" transform="rotate(-90 48.2 66.5)">C12</text>
<text x="51.1" y="66.5" transform="rotate(-90 51.1 66.5)">22pF</text>
<text x="59.2" y="70.1" transform="rotate(-90 59.2 70.1)">X-TAL 32.768KHz/CS-146</text>
<text x="221.3" y="84.5">R77</text>
<text x="221.3" y="89.5">2.7K 2.7K</text>
<text x="224.7" y="84.5">R62</text>
<text x="42.9" y="94.8">C6</text>
<text x="49.6" y="94.8">C9</text>
<text x="183.1" y="93.6">R63</text>
<text x="44.1" y="96.1">10uF</text>
<text x="50.7" y="96.1">10uF</text>
<text x="183.1" y="98.6">2.7K</text>
<text x="219.7" y="132.8">R46</text>
<text x="219.7" y="137.7">10K</text>
<text x="256.2" y="136.1">R50</text>
<text x="256.2" y="141.1">10K</text>
<text x="71.7" y="149.4">R54</text>
<text x="71.7" y="154.3">1K</text>
<text x="134" y="152.7" transform="rotate(-90 134 152.7)">HH-1M2012-800</text>
<text x="136.4" y="151.8">BD1</text>
<text x="131.5" y="160.2">R55</text>
<text x="131.5" y="165.1">NC,1K</text>
</g>
<g font-size="1.2">
<text x="65.4" y="74.1">MDBT_TX</text>
<text x="65.6" y="77.9">MDBT_RX</text>
<text x="73.9" y="77.5">[2]</text>
<text x="74" y="73.7">[2]</text>
<text x="53.2" y="82">P_I2C_SCL</text>
<text x="62" y="82">[2]</text>
<text x="53.2" y="85.3">P_I2C_SDA</text>
<text x="62" y="85.3">[2]</text>
<text x="71.5" y="90.3">0/1608</text>
<text x="240.4" y="95.3">EEPROM_SDA [2]</text>
<text x="240.5" y="93.6">EEPROM_SCL [2]</text>
<text x="63.2" y="98.6">[2]</text>
<text x="66.5" y="98.6">VBUS</text>
<text x="85.1" y="108.8">MOT_EN</text>
<text x="93.9" y="108.8">[4]</text>
<text x="157.4" y="118.6">EEPROM_SCL [2]</text>
<text x="52.4" y="125.7">SWDCLK</text>
<text x="52.9" y="123.6">SWDIO</text>
<text x="59.2" y="123.6">[2]</text>
<text x="59.6" y="125.3">[2]</text>
<text x="157.3" y="120.2">EEPROM_SDA [2]</text>
<text x="160.1" y="124.1">POWER</text>
<text x="174.6" y="124.1">[2]</text>
<text x="159.8" y="127.4">HEATER</text>
<text x="174.6" y="127.4">[4]</text>
<text x="133.1" y="139.7">VCC_5V+</text>
<text x="188.1" y="142.4">POWER</text>
<text x="198.2" y="142.4">[2]</text>
<text x="54.9" y="151.3">4PIN 2.54mm(SMD)</text>
<text x="161.4" y="157.3">VBUS</text>
<text x="166.3" y="156.8">[2]</text>
</g>
<g font-size="1.1">
<text x="16.6" y="141.6">핀헤더</text>
<text x="22.2" y="141.6">스트레이트</text>
<text x="28.2" y="141.6">타입</text>
<text x="36.1" y="141.6">타입</text>
<text x="32.7" y="168.4">열</text>
</g>
<g font-size="1">
<text x="185.1" y="197.4">NO DISSEMINATION OR USE ALLOWED</text>
<text x="186.3" y="200.1">WITHOUT PRIOR WRITTEN PERMISSION</text>
<text x="186.3" y="201.8">CONFIDENTIAL &amp; PROPRIETARY INFORMATION</text>
</g>
</svg>
